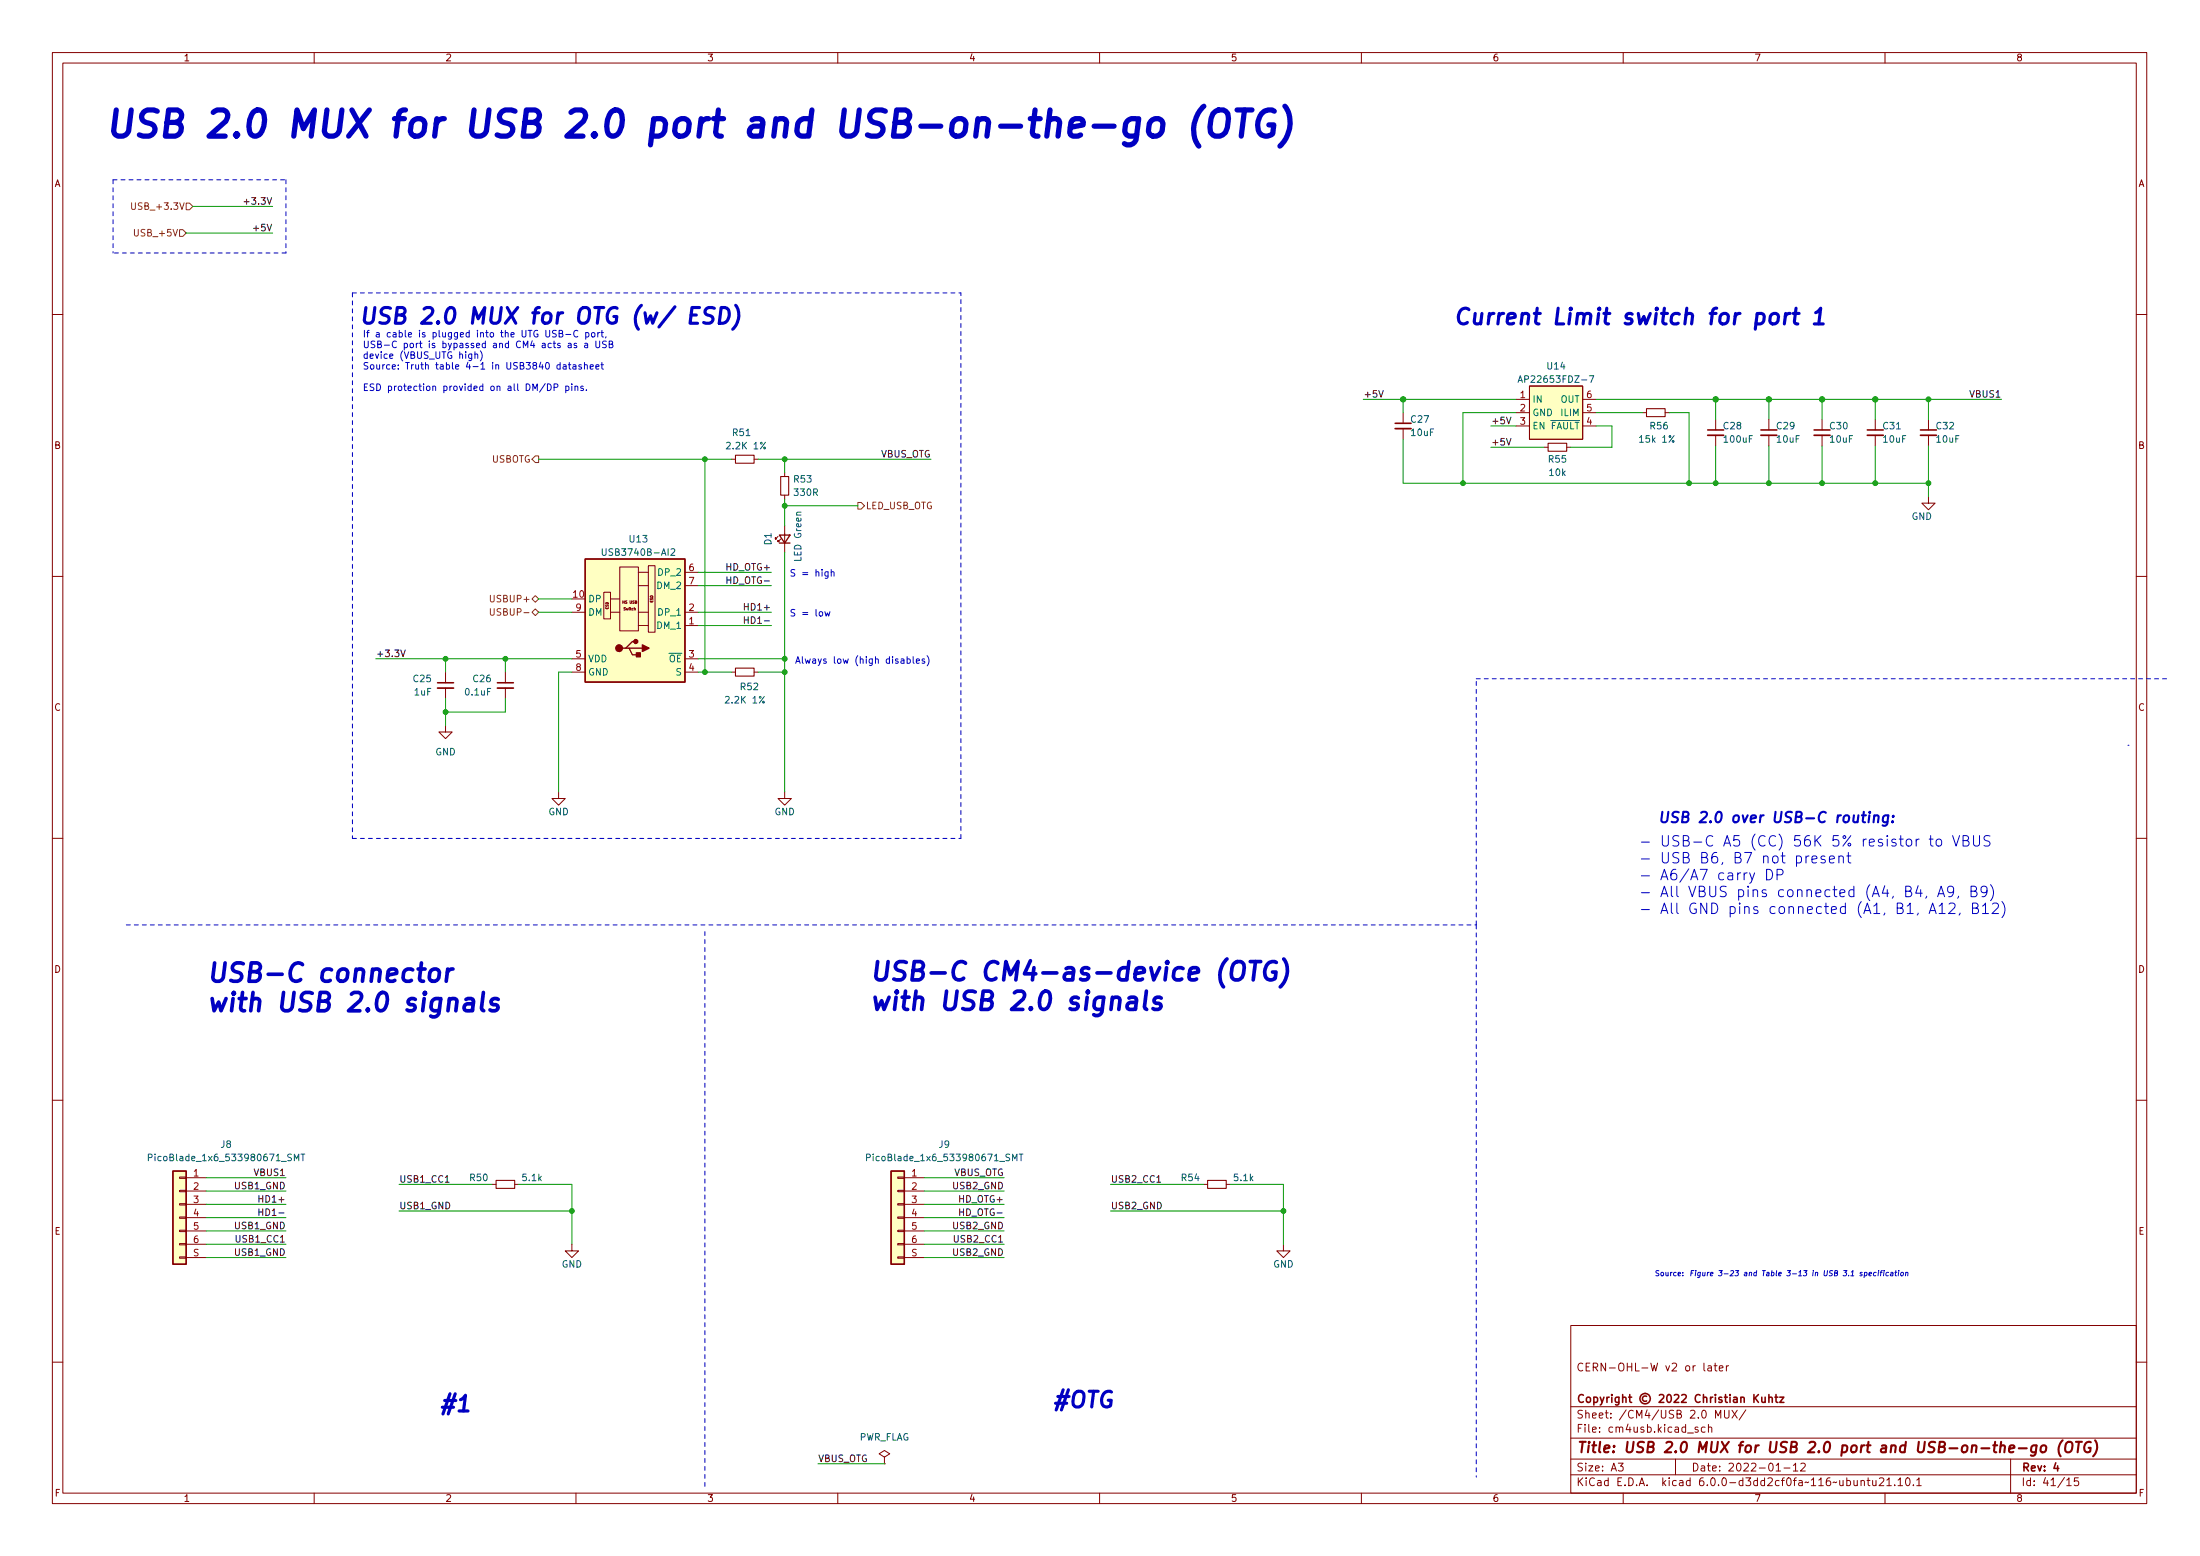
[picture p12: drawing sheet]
<svg xmlns="http://www.w3.org/2000/svg" width="420mm" height="297mm" viewBox="0 0 420 297" stroke-linecap="round" stroke-linejoin="round" font-family="sans-serif">
<g fill="none" stroke="#840000" stroke-width=".19">
<path d="M10 10h400v277h-400zM12 12h396v273h-396zM60 10v2M110 10v2M160 10v2M210 10v2M260 10v2M310 10v2M360 10v2M10 60h2M268 78.8v2M289.6 76.2h2.5"/>
<path d="M289.6 78.8h2.5M292.1 73.7h10.2v10.2h-10.2zM302.3 76.2h2.5M302.3 78.8h2.5M313.7 78.8h.8M318 78.8h.8M408 60h2M139.7 87.7h.8M144 87.7h.8M149.9 90.2v.8M149.9 94.5v.8M268 81.8v2.1"/>
<path d="M289.6 81.3h2.5M294.9 85.4h.8M299.2 85.4h.8M302.3 81.3h2.5M327.7 80v2.1M327.7 83.1v2M337.8 80v2.1M337.8 83.1v2M348 80v2.1M348 83.1v2M358.1 80v2.1M358.1 83.1v2"/>
<path d="M368.3 94.8v1.2h1.3l-1.3 1.3-1.3-1.3h1.3M368.3 80v2.1M368.3 83.1v2M10 110h2M109.2 116.9h2.6M115.3 113.1h1.3v5h-1.3zM116.6 116.9h1.8M116.6 114.3h1.8M118.4 108.2h3.5v12.2h-3.5zM121.9 116.9h1.9M121.9 119.4h1.9M121.9 111.8h1.9"/>
<path d="M121.9 109.3h1.9M123.8 108h1.3v12.7h-1.3zM130.8 116.9h2.5M130.8 119.4h2.5M130.8 111.8h2.5M130.8 109.3h2.5M148.6 102.4l-.5 .5v-.2v.2h.2M149.1 102.9l-.5 .5v-.2v.2h.2M149.9 100.4v5M408 110h2M85.1 138.5v1.2h-1.3l1.3 1.3 1.3-1.3h-1.3M85.1 128.3v2"/>
<path d="M85.1 131.4v2M96.5 128.3v2M96.5 131.4v2M109.2 125.8h2.6M109.2 128.3h2.6M130.8 125.8h2.5M130.8 128.3h2.5M139.7 128.3h.8M144 128.3h.8M106.7 151.2v1.2h1.2l-1.2 1.3-1.3-1.3h1.3M149.9 151.2v1.2h1.2l-1.2 1.3-1.3-1.3h1.3M10 160h2"/>
<path d="M408 160h2M10 210h2M408 210h2M34.3 239.9h1.3v.3h-1.3zM34.3 237.4h1.3v.3h-1.3zM34.3 234.9h1.3v.2h-1.3zM34.3 232.3h1.3v.3h-1.3zM34.3 229.8h1.3v.2h-1.3zM34.3 227.2h1.3v.3h-1.3zM34.3 224.7h1.3v.3h-1.3zM35.6 224.8h3.8M35.6 227.4h3.8"/>
<path d="M35.6 229.9h3.8M35.6 232.4h3.8M35.6 235h3.8M35.6 237.5h3.8M94 226.1h.7M98.3 226.1h.8M109.2 237.5v1.3h1.3l-1.3 1.3-1.3-1.3h1.3M171.4 239.9h1.3v.3h-1.3zM171.4 237.4h1.3v.3h-1.3zM171.4 234.9h1.3v.2h-1.3zM171.4 232.3h1.3v.3h-1.3zM171.4 229.8h1.3v.2h-1.3z"/>
<path d="M171.4 227.2h1.3v.3h-1.3zM171.4 224.7h1.3v.3h-1.3zM172.7 224.8h3.8M172.7 227.4h3.8M172.7 229.9h3.8M172.7 232.4h3.8M172.7 235h3.8M172.7 237.5h3.8M229.9 226.1h.7M234.2 226.1h.7M245.1 237.5v1.3h1.3l-1.3 1.3-1.3-1.3h1.3M35.6 240.1h3.8"/>
<path d="M172.7 240.1h3.8M300 253h108v32h-108zM10 260h2M168.9 278.2l1-.7-1-.6-1 .6 1 .7v1.2M168.9 279.4h.1M300 278.5h108M300 274.5h108M300 268.5h108M309.1 279.3h.9l-.5 .6 .4 .1v.7l-.2 .1-.6-.1M320 278.5v3M322.3 273.6h1.1M324.3 272.5l-.4-.1-.2 .2 .1 .2 .5 .2v.3h-.6"/>
<path d="M325.4 260.2v1.3l.2 .2M325.6 272.5l-.4-.1-.3 .3 .2 .6h.5M326.2 260.8h.6v.9M326.3 272.6l.2-.2 .3 .1 .1 .9M326.3 271.9v1.5M326.8 261.1h-.4a.29 .29 0 0 0-.3 .3 .29 .29 0 0 0 .3 .3l.4-.1M327.4 260.7h.5M327.6 260.2v1.3l.3 .2M327.6 270.7v-1.5l.5 1.1 .5-1.1v1.5M328.4 261.2l.7-.1-.1-.3-.4-.1-.2 .2v.7h.6M329.4 269.2v1.2l.2 .3h.3l.3-.3v-1.2M329.7 260.7v1"/>
<path d="M330.1 260.7l-.2 .1-.2 .2M330.8 269.2l1 1.5M331.8 269.2l-1 1.5M333.4 269.1l-1.3 2M342.5 279.7l.4-.4v1.5M343.9 279.5l.6-.2 .2 .2 .1 .2-1 1.1h1M384 278.5v6.5M408 260h2M60 285v2M110 285v2M160 285v2M210 285v2"/>
<path d="M260 285v2M300 281.5h108M310 285v2M339.2 280.8h.9M340.7 280.2h1.2M342.5 280.8h.9M355.4 282.8l.2-.2 .4 .1 .1 .9M355.4 282.6v1M356.6 282.6h.5M356.8 282.1v1.3l.3 .2M357.6 282.6l.1 .9 .4 .1 .2-.1M358.3 282.6v1"/>
<path d="M358.9 282.3l.6-.2 .2 .2 .1 .2-.9 1.1h.9M360 285v2M360.3 282.5l.5-.4v1.5M360.3 283.6h.9M361.9 283.5v.1M362.5 282.5l.4-.4v1.5M362.5 283.6h.9M364.1 282.2l.2-.1a.8 .8 0 0 1 .5 .8 .8 .8 0 0 1-.5 .7 .99 .99 0 0 1-.2-1.4zM365.4 283.5v.1M366.1 282.5l.4-.4v1.5M366.1 283.6h.8M394.7 282.5l.4-.4v1.5"/>
<path d="M394.7 283.6h.9M396.9 282.1h-.7l-.1 .7 .3-.1 .5 .1 .1 .2-.1 .5-.2 .1-.6-.1"/>
</g>
<g fill="none" stroke="#840000" stroke-width=".3">
<path d="M266.4 80.8h3.1M326.1 82.1h3.1M336.3 82.1h3M346.5 82.1h3M356.6 82.1h3.1M366.8 82.1h3M83.6 130.3h3M95 130.3h3M302.4 266.4a.6 .6 0 0 0-.7 0 .6 .6 0 0 0-.2 .7 .56 .56 0 0 0 .3 .5 .56 .56 0 0 0 .6 0M303.1 266.8l.4-.1 .3 .3v.4l-.3 .3-.4-.1-.1-.2zM304.4 266.8l.4-.1 .3 .3-.1 .6h-.6M304.4 266.7v1.5"/>
<path d="M305.6 266.7l.4 1M306.3 266.7l-.5 1.4-.2 .1M306.9 266.7v1M307.3 266.7l-.3 .1-.1 .2M307.8 266.2v.2M307.8 266.7v1M309.2 266.7v1.2l-.3 .3-.4-.1M309.2 266.8l-.4-.1-.3 .3 .1 .6h.6M309.9 266.9l.2-.2 .4 .1v.9M309.9 266.2v1.5M311 266.7h.6M311.3 266.2v1.3l.3 .2"/>
<path d="M314.5 266.6a.52 .52 0 0 0-.8 .4 .52 .52 0 0 0 .8 .4M316.9 266.4l.6-.2 .2 .2 .1 .2-1 1.1h1M318.5 266.3l.2-.1a.8 .8 0 0 1 .5 .8 .8 .8 0 0 1-.5 .7 1 1 0 0 1-.2-1.4zM319.8 266.4l.5-.2 .2 .2 .1 .2-.9 1.1h.9M321.2 266.4l.6-.2 .2 .2v.2l-.9 1.1h.9M324.7 266.4a.6 .6 0 0 0-.8 0 .6 .6 0 0 0-.1 .7 .56 .56 0 0 0 .2 .5 .56 .56 0 0 0 .7 0M325.3 266.9l.2-.2 .4 .1 .1 .9M325.3 266.2v1.5M326.7 266.7v1M327.1 266.7l-.3 .1-.1 .2M327.6 266.2v.2M327.6 266.7v1"/>
<path d="M328.8 266.8l-.3-.1-.2 .2v.2l.5 .2v.3h-.5M329.3 266.7h.6M329.5 266.2v1.3l.4 .2M330.4 266.2v.2M330.4 266.7v1M331.1 266.8h.6l.1 .9M331.8 267.1h-.5a.29 .29 0 0 0-.3 .3 .29 .29 0 0 0 .3 .3l.5-.1M332.5 266.9l.2-.2 .3 .1 .1 .9M332.5 266.7v1M335 266.2v1.5M335.2 266.9l.6 .8M335.8 266.2l-.8 .9"/>
<path d="M336.5 266.7v.9l.4 .1 .2-.1M337.1 266.7v1M337.8 266.9l.2-.2 .4 .1 .1 .9M337.8 266.2v1.5M339 266.7h.5M339.2 266.2v1.3l.3 .2M339.9 266.7h.8l-.8 1h.8M392.6 279.2l-.3 1.1h.9M393 279.8v1"/>
<circle cx="314.2" cy="267" r="1"/>
</g>
<path d="M383.7 276.6l1-.2v-.4h-.8l-.2 1 .2 .2 .6-.1M385.5 276.5h1.6M388.9 276a.66 .66 0 0 0-.9 .3l-.1 .6 .1 .2h.8M389 275.9l-.3 1.6a.6 .6 0 0 1-.8 .3M389.9 276.1a.52 .52 0 0 1 .5-.2 .52 .52 0 0 1 .4 .4l-.1 .6a.55 .55 0 0 1-.5 .4 .55 .55 0 0 1-.5-.4zM393.9 275a2.35 2.35 0 0 0-.4 3M394.6 275.5a.69 .69 0 0 1 1.2 0 1.47 1.47 0 0 1-.6 1.7l-.6-.1a1.49 1.49 0 0 1 0-1.6zM396.5 275.2h1.1M397 275.2l-.2 2M399.3 275.3a1.02 1.02 0 0 0-1.2 .7 1.02 1.02 0 0 0 .5 1.2l.6-.1 .1-.7h-.4M400.1 275a2.32 2.32 0 0 1-.4 3" fill="none" stroke="#840000" stroke-width=".4"/>
<path d="M266.4 81.8h3.1M326.1 83.1h3.1M336.3 83.1h3M346.5 83.1h3M356.6 83.1h3.1M366.8 83.1h3M83.6 131.4h3M95 131.4h3" fill="none" stroke="#840000" stroke-width=".33"/>
<g fill="#ffffc2" stroke="#ffffc2" stroke-width=".19">
<path d="M33 223.6h2.6v17.7h-2.6z"/>
<path d="M111.8 106.7h19v23.5h-19z"/>
<path d="M292.1 73.7h10.2v10.2h-10.2z"/>
<path d="M170.2 223.6h2.5v17.7h-2.5z"/>
</g>
<path d="M111.8 106.7h19v23.5h-19zM148.8 102.1h2.1l-1 1.6zM148.8 103.7h2.1M119.5 123.7h.6l.7 1.3h1.2M120.1 123.7h2.6M121.4 122.5h-.6l-1.3 1.2h-.6M33 223.6h2.6v17.7h-2.6zM170.2 223.6h2.5v17.7h-2.5z" fill="none" stroke="#840000" stroke-width=".25"/>
<g fill="none" stroke="#006464" stroke-width=".19">
<path d="M289.9 73l.4-1.3 .5 1.3M290 72.6h.6M303.5 71.7h.9l-.6 1.3M115 104.8v1l.3 .2h.3l.2-.2v-1M128.1 104.9l.5-.1 .3 .3-.8 .9h.8M28.3 221l.6-.1 .2-.2-.1-.3-.7-.1v1.3M56.2 221.6v-1.3l.4 .9 .5-.9v1.3M57.5 220.3h.7M57.8 220.3v1.3M165.5 221l.6-.1 .1-.2v-.3l-.7-.1v1.3M193.4 221.6v-1.3l.4 .9 .4-.9v1.3M194.6 220.3h.8"/>
<path d="M195 220.3v1.3"/>
</g>
<path d="M314.5 78h3.5v1.5h-3.5zM140.5 86.9h3.5v1.5h-3.5zM149.1 91h1.5v3.5h-1.5zM295.7 84.6h3.5v1.5h-3.5zM140.5 127.5h3.5v1.6h-3.5zM94.7 225.3h3.6v1.6h-3.6zM230.6 225.3h3.6v1.6h-3.6z" fill="none" stroke="#840000" stroke-width=".2"/>
<g fill="#840000" stroke="#840000" stroke-width=".25">
<path d="M122.7 123.1l1.3 .6-1.3 .7z"/>
<path d="M121.5 124.6h.8v.8h-.8z"/>
<circle cx="118.2" cy="123.7" r=".63"/>
<circle cx="121.4" cy="122.5" r=".38"/>
</g>
<path d="M25.1 38.7v1l.3 .3h.2l.3-.3v-1M35.6 38.8h.6l.6 .6-.6 .6h-.6zM25.7 43.8v1l.2 .3 .4-.1 .1-.2v-1M34.3 43.9h.6l.7 .6-.7 .6h-.6zM101.6 87.7l.6-.7h.7v1.3h-.7zM163.8 95.9h.7l.6 .7-.6 .6h-.7zM93.7 113.6v1.1l.2 .2h.4l.1-.2v-1.1M93.7 116.2v1l.2 .3 .4-.1 .1-.2v-1M101.6 114.3l.6-.6 .7 .6-.7 .7zM101.6 116.9l.6-.7 .7 .7-.7 .6z" fill="none" stroke="#725600" stroke-width=".19"/>
<g fill="none" stroke="#0f0f0f" stroke-width=".19">
<path d="M46.6 38.5h1M263.3 74.6l.5 1.2 .4-1.2M287.7 79.6l.4 1.3 .5-1.3M287.7 83.7l.4 1.3 .5-1.3M138.8 110.1v1.3M138.8 110.7h.8M142.2 115.2v1.3M142.2 117.7v1.3M142.2 115.8h.7M142.2 118.3h.7M76.5 124.1l.5 1.3 .4-1.3M49.5 231.4h.7"/>
<path d="M49.5 228.2v1.3M49.5 230.8v1.2M49.5 228.8h.7M85 225.7h.8M183.3 230.8v1.2M183.3 231.4h.7M220.9 225.7h.8"/>
</g>
<g fill="none" stroke="#0000c2" stroke-width=".19">
<path d="M90.1 67.6v1l-.2 .2h-.3M90.1 67.6h-.4l-.2 .2 .1 .6h.5M90.7 67.7l.2-.1h.3v.8M90.7 67.2v1.2M91.7 67a1.46 1.46 0 0 1 0 1.9M104.1 73.2l-1.1 1.7M104.5 73.3a.64 .64 0 0 1 .8 .6 .64 .64 0 0 1-.8 .7zM105.8 74l.6-.1 .1-.2v-.3l-.7-.1v1.3M106.2 63.1h-.4l-.2 .1v.3l.5 .3 .1 .3-.2 .2h-.5M106.8 63.7l.5-.1 .1-.4-.6-.1v1.2h.5l.2-.1v-.3l-.3-.2M107 69.7l-.4-.1-.2 .3 .1 .5h.5M107 69.2v1.3"/>
<path d="M107.6 69.7h.5v.8M108.1 73.8l.3-.1 .3 .3-.2 .5h-.4M108.1 73.7v1.3M108.1 69.9l-.4 .1-.2 .2 .2 .3 .4-.1M108.5 65.6h.5l.1 .8M108.5 69.6h.5M108.7 69.2v1.1l.3 .2M109.1 65.8l-.4 .1-.2 .2 .2 .3 .4-.1M109.2 73.3v.1M109.2 73.7v.9M109.4 69.7h.5l.1 .8M109.8 73.8l.2-.1 .3 .1 .1 .8"/>
<path d="M109.8 73.7v.9M110 69.9l-.4 .1-.2 .2 .2 .3 .4-.1M110.1 65.6l-.3-.1-.2 .2 .1 .2 .4 .1v.3h-.5M110.4 63.2a.6 .6 0 0 0-.9 .4 .6 .6 0 0 0 .6 .7l.3-.1M111 69.7l-.3-.1-.2 .2 .1 .2 .4 .1v.3h-.5M111.4 73.8l-.3-.1-.2 .2 .1 .2 .4 .1v.3h-.5M111.6 69.7l.2-.1 .3 .1 .1 .8M111.6 69.2v1.3M111.7 65.6h.5v.8M111.9 63.5h.3l.3 .2-.1 .6h-.5M111.9 63.5v1.3M112 74.4v.2"/>
<path d="M112.2 65.8l-.4 .1-.2 .2 .2 .3 .4-.1M112.7 70l.6-.1v-.2l-.4-.1-.2 .2 .1 .6h.5M113.1 63.5h.3l.2 .2v.4l-.2 .2h-.3l-.1-.2zM113.8 65.1v1l.2 .3h.3l.2-.3v-1M113.8 70l.6-.1-.1-.2-.3-.1-.2 .2 .1 .6h.4M114.2 63.5v.8M114.8 69.6h.5M115 63.1v1.1l.3 .1M115 69.2v1.1l.3 .2M115.7 64.3l-.1 .2M115.8 65.2l-.5-.1-.2 .2 .1 .4 .5 .2v.4l-.1 .1-.5-.1M116.3 65.7h.6v-.5l-.6-.1v1.3h.5l.2-.1 .1-.3-.3-.3"/>
<path d="M157.5 116.8l.3 .8 .2-.6 .3 .6 .2-.8M158.1 109.1v1.1l-.2 .2h-.3M158.1 109.2l-.3-.1-.3 .3 .2 .5h.4M158.7 109.3l.2-.2 .3 .1 .1 .8M158.7 108.7v1.3M173.2 125.8h.4l.3 .2-.2 .6h-.5M173.2 125.4v1.2M174.4 125.4v1l.2 .2M175 126.2l.6-.1-.1-.3h-.3l-.2 .2 .1 .6h.4M176.6 125.8h-.3l-.2 .2 .1 .1 .4 .2v.3h-.5M177.1 125.2a1.46 1.46 0 0 1 0 1.9M368.7 159.5v1.7l.1 .2 .4 .1"/>
<path d="M372.9 159.5l.7 2 .6-2M376.9 159.5v1.6l.4 .4 .6-.1 .2-.3v-1.6M380.1 159.6h-1a.48 .48 0 0 0-.2 .5 .48 .48 0 0 0 .4 .4 .73 .73 0 0 1 .8 .4l-.1 .4-.3 .2-.8-.1M335.1 166.6l-.7 1.8-.3 .2M337.4 166a1.05 1.05 0 0 1 1.1 .6 1.05 1.05 0 0 1-.4 1.3l-.7 .1zM339.4 167h.7a.54 .54 0 0 0 .4-.5 .54 .54 0 0 0-.4-.5h-.7v2M345.5 163.4l-.4 .1-.2 .3M346.1 164.1l.9-.2-.1-.4-.6-.1-.2 .3v.9h.8M348.5 163.5l-.4-.1-.3 .3 .1 .3 .6 .2v.4h-.7M349.4 164.1l.9-.2-.1-.4-.5-.1-.3 .3 .1 .9h.7M351.2 163.6a.5 .5 0 0 1 .9 .1v1M351.2 163.4v1.3"/>
<path d="M352.7 163.4h.8M353 162.7v1.8l.1 .1 .4 .1M368 171.1l-.2 .4M368.4 174.4l.7-2 .7 2M368.4 160.2h.8M368.6 173.8h1M370 160.3a.54 .54 0 0 1 .8 .3v.5a.54 .54 0 0 1-.5 .4 .54 .54 0 0 1-.5-.4v-.5zM370.1 171.2l.6-2 .7 2M370.2 170.6h1M370.3 173l.6-.6v2M370.3 174.4h1.2M372.2 172.6l.3-.2 .7 .1a.54 .54 0 0 1 .1 .8l-1.2 1.1h1.3"/>
<path d="M373.1 170l-.4 .4h-.4l-.3-.4v-.4l.1-.3 .6-.1 .3 .2a1.32 1.32 0 0 1-.5 1.8h-.4M374.1 171.1l-.2 .4M374.3 174.3l-.2 .4M374.9 160.5l.9-.1a.48 .48 0 0 0 .2-.5 .48 .48 0 0 0-.4-.4h-.7v2h.8a.53 .53 0 0 0 .4-.5 .53 .53 0 0 0-.5-.5M376.4 170.1l.9-.1a.48 .48 0 0 0 .2-.5 .48 .48 0 0 0-.4-.3h-.7v2h.8a.53 .53 0 0 0 .4-.6 .53 .53 0 0 0-.5-.5M376.7 173.3h.9a.48 .48 0 0 0 .2-.5 .48 .48 0 0 0-.4-.4h-.7v2h.8a.53 .53 0 0 0 .4-.6 .53 .53 0 0 0-.5-.5M378.6 173l.6-.6v2M378.6 174.4h1.2M379.5 170l-.4 .4h-.4l-.4-.4v-.4l.2-.3 .6-.1 .3 .2a1.32 1.32 0 0 1-.5 1.8h-.4M380.1 168.9a2.29 2.29 0 0 1 0 3M380.5 172.6l.3-.2 .7 .1a.54 .54 0 0 1 .1 .8l-1.2 1.1h1.3M382.3 172.1a2.29 2.29 0 0 1 0 3.1"/>
<path d="M321.4 243.5v.1M321.4 242.9v.1M355.6 242.9h-.2l-.2 .2 .4 .2v.2h-.4M356.1 242.9h.4v.5l-.2 .2-.3-.1M356.1 242.9l-.1 1M356.9 243.2l.5-.1v-.2h-.4l-.1 .5 .1 .2 .3-.1M358.3 242.9h-.3l-.2 .2 .1 .4h.3M358.7 242.9v.7M358.8 242.6h.1M359.1 242.9h.4M359.5 242.6l-.3 .1-.1 .9M359.8 242.9l-.1 .7"/>
<path d="M359.8 242.6h.1M360.7 242.9h-.3l-.2 .2v.4h.4M361.1 242.9h.4v.7M361.5 243.1l-.4 .1-.1 .2 .1 .2 .4-.1M361.9 242.9h.4M362.1 242.6l-.1 .8 .2 .2M362.6 242.9l-.1 .7M362.6 242.6h.1M363.1 243h.4l-.1 .5h-.4zM364 243l.4-.1-.1 .7M364 242.9l-.1 .7"/>
</g>
<g fill="none" stroke="#0000c2" stroke-width=".6">
<path d="M69.9 58.7l-.3 2.4 .2 .5a.99 .99 0 0 0 1.5-.5l.3-2.4M74.6 58.9a1.27 1.27 0 0 0-1.6 .1 .67 .67 0 0 0 .3 1.1l.5 .2a.73 .73 0 0 1 .5 .8 .73 .73 0 0 1-.7 .6l-1.1-.1M341 59.8l-.2 2M341.9 59.8a.89 .89 0 0 0-.9 .6M342.5 59.8h1.1M343 58.8l-.3 2.6 .1 .3 .5 .1M346.8 59.7l.9-.9-.4 3M75.7 60.1h1a.74 .74 0 0 0 .7-.6 .74 .74 0 0 0-.5-.8h-1l-.4 3h1.1a.8 .8 0 0 0 .7-.8 .8 .8 0 0 0-.6-.8M338.3 60.1a.78 .78 0 0 1 .8-.3 .78 .78 0 0 1 .6 .6l-.1 .9a.82 .82 0 0 1-.8 .5 .82 .82 0 0 1-.8-.5l.1-.9zM346.5 61.8h1.7M84.5 268.6h2.1M84.9 267.4h2.2"/>
<path d="M85.9 266.1l-1.3 3.8"/>
</g>
<g fill="none" stroke="#0000c2" stroke-width=".7">
<path d="M82.3 185.3a.9 .9 0 0 1 .9-.3 .9 .9 0 0 1 .7 .7l-.1 1a.96 .96 0 0 1-.9 .6 .96 .96 0 0 1-.9-.6l.1-1zM85.5 185l-.3 2.3M86.5 185a1.03 1.03 0 0 0-1.1 .7M89 190.8l.3-.2h.7l.3 .2 .1 .3-.2 1.9M90.4 191.5l-.3 .1h-.9a.7 .7 0 0 0-.6 .6 .7 .7 0 0 0 .5 .8h.8l.3-.2M92.3 189.5l-.4 3 .2 .3 .3 .2M95.2 190.8a.85 .85 0 0 0-1.4 .5l.1 .3 .3 .2h.5l.3 .2 .1 .3-.2 .5-.3 .2h-.7l-.3-.2M215.6 190.5l.4-.1h.6l.3 .1 .2 .4-.3 1.8M217 191.2l-.3 .2h-.9a.7 .7 0 0 0-.5 .6 .7 .7 0 0 0 .4 .7h.8l.4-.2M218.9 189.2l-.3 3 .1 .3 .3 .2M221.8 190.5a.85 .85 0 0 0-1.4 .5l.1 .4 1.1 .3 .1 .5-.2 .3-.3 .2h-.7l-.3-.2M234.3 183.1a4.1 4.1 0 0 0-.6 5.3"/>
<path d="M235.5 184.1a1.21 1.21 0 0 1 2 0 2.91 2.91 0 0 1-.6 2.8l-.4 .2h-.7l-.6-.5v-.7l.1-1.2zM238.8 183.6h2M239.8 183.6l-.5 3.5M243.8 183.7a1.5 1.5 0 0 0-2.2 1.4 1.33 1.33 0 0 0 .2 1.5 1.33 1.33 0 0 0 1.6 .3l.1-.2 .2-1.1h-.7M245.2 183.1a4.1 4.1 0 0 1-.7 5.3"/>
</g>
<path d="M22.2 21l-.5 4 .4 .8a1.65 1.65 0 0 0 2.5-.8l.5-4M30 21.2a2.12 2.12 0 0 0-2.6 .3 1.11 1.11 0 0 0 .5 1.9l.9 .2a1.22 1.22 0 0 1 .8 1.3 1.22 1.22 0 0 1-1.1 1.1h-1.2l-.7-.2M31.9 23.4h1.7a1.23 1.23 0 0 0 1.1-1.1 1.23 1.23 0 0 0-.8-1.3h-1.7l-.6 5h1.9a1.44 1.44 0 0 0 .8-2.4l-.7-.2M40.7 21.5l.8-.5h1.2a1.11 1.11 0 0 1 .8 1.4l-.4 .7-3.2 2.9h3.1M45.2 25.5l.2 .3-.2 .2-.3-.2 .3-.3v.5M48.3 21.5a1.14 1.14 0 0 1 1.2-.5 1.14 1.14 0 0 1 .9 .9 4.2 4.2 0 0 1-.9 3.9 1.1 1.1 0 0 1-1.8-.8 4.5 4.5 0 0 1 .6-3.5zM56.1 26l.6-5 1.2 3.6 2.2-3.6-.7 5" fill="none" stroke="#0000c2" stroke-width="1"/>
<path d="M355.6 155.6h.8M356 155l-.3 1.7 .1 .2 .4 .1M357 155.6l-.1 1.4M357.1 155v.2M357.9 155.8a.49 .49 0 0 1 .9 .1l-.1 1.1M358 155.6l-.2 1.4M360.6 155.7a.66 .66 0 0 0-1 .3v.6l.1 .3h.8M360.6 155.6l-.2 1.7a.6 .6 0 0 1-.9 .2M361.4 156.8l.1 .1-.1 .1v-.2v.2M361.6 155.7v.2" fill="none" stroke="#0000c2" stroke-width=".4"/>
<g fill="none" stroke="#0000c2" stroke-width=".19" stroke-dasharray=".8 .8">
<path d="M21.6 34.3h33M21.6 34.3v14M54.6 34.3v14M54.6 48.3h-33M67.3 55.9v104.2M67.3 55.9h116.2M281.9 129.6h132.1M406.4 142.3h.1M24.1 176.6h257.8M67.3 160.1h116.2M134.6 177.8v106.7M183.5 160.1v-104.2"/>
<path d="M281.9 176.6v-47M281.9 176.6v105.4"/>
</g>
<g fill="none" stroke="#009600" stroke-width=".19">
<path d="M36.8 39.4h15.3M35.6 44.5h16.5M260.3 76.2h29.3M268 76.2v2.6M289.6 78.8h-10.2v13.4M304.8 76.2h77.5M304.8 78.8h8.9M318.8 78.8h3.8v13.4M327.7 76.2v3.8M337.8 76.2v3.8M348 76.2v3.8M358.1 76.2v3.8"/>
<path d="M368.3 76.2v3.8M102.9 87.7h36.8M134.6 87.7v40.6M144.8 87.7h33M149.9 87.7v2.5M149.9 95.3v5.1M149.9 96.6h13.9M268 83.9v8.3h100.3M284.7 81.3h4.9M284.7 85.4h10.2M304.8 81.3h3v4.1h-7.8M327.7 85.1v7.1"/>
<path d="M337.8 85.1v7.1M348 85.1v7.1M358.1 85.1v7.1M368.3 85.1v9.7M102.9 116.9h6.3M102.9 114.3h6.3M133.3 111.8h14M133.3 116.9h14M133.3 109.3h14M133.3 119.4h14M149.9 105.4v45.8M71.8 125.8h37.4"/>
<path d="M85.1 125.8v2.5M85.1 133.4v5.1M96.5 133.4v2.5h-11.4M96.5 125.8v2.5M109.2 128.3h-2.5v22.9M133.3 128.3h6.4M133.3 125.8h16.6M144.8 128.3h5.1M39.4 227.4h15.2M39.4 237.5h15.2M39.4 235h15.2M39.4 232.4h15.2"/>
<path d="M39.4 224.8h15.2M39.4 229.9h15.2M76.2 226.1h17.8M76.2 231.2h33M99.1 226.1h10.1v11.4M176.5 227.4h15.3M176.5 237.5h15.3M176.5 235h15.3M176.5 232.4h15.3M176.5 224.8h15.3M176.5 229.9h15.3M212.1 226.1h17.8"/>
<path d="M212.1 231.2h33M234.9 226.1h10.2v11.4M39.4 240.1h15.2M176.5 240.1h15.3M156.2 279.4h12.7"/>
</g>
<g fill="#009600" stroke="#009600" stroke-width=".19">
<circle cx="149.9" cy="96.6" r=".46"/>
<circle cx="134.6" cy="87.7" r=".46"/>
<circle cx="149.9" cy="87.7" r=".46"/>
<circle cx="96.5" cy="125.8" r=".46"/>
<circle cx="85.1" cy="135.9" r=".46"/>
<circle cx="85.1" cy="125.8" r=".46"/>
<circle cx="245.1" cy="231.2" r=".46"/>
<circle cx="134.6" cy="128.3" r=".46"/>
<circle cx="279.4" cy="92.2" r=".46"/>
<circle cx="268" cy="76.2" r=".51"/>
<circle cx="149.9" cy="128.3" r=".46"/>
<circle cx="149.9" cy="125.8" r=".46"/>
<circle cx="337.8" cy="76.2" r=".51"/>
<circle cx="348" cy="76.2" r=".51"/>
<circle cx="327.7" cy="76.2" r=".51"/>
<circle cx="358.1" cy="76.2" r=".51"/>
<circle cx="348" cy="92.2" r=".46"/>
<circle cx="358.1" cy="92.2" r=".46"/>
<circle cx="337.8" cy="92.2" r=".46"/>
<circle cx="322.6" cy="92.2" r=".46"/>
<circle cx="327.7" cy="92.2" r=".46"/>
<circle cx="368.3" cy="76.2" r=".46"/>
<circle cx="368.3" cy="92.2" r=".46"/>
<circle cx="109.2" cy="231.2" r=".46"/>
</g>
<text font-size="7" fill="#0000c2" x="63.2" y="26.2">USB 2.0 MUX for USB 2.0 port and USB-on-the-go (OTG)</text>
<g font-size="4.9" fill="#0000c2">
<text x="39.2" y="187.5">USB-C connector</text>
<text x="165.9" y="187.2">USB-C CM4-as-device (OTG)</text>
<text x="39.2" y="193.1">with USB 2.0 signals</text>
<text x="165.9" y="192.9">with USB 2.0 signals</text>
</g>
<g font-size="4.2" fill="#0000c2">
<text x="81.3" y="61.9">USB 2.0 MUX for OTG (w/ ESD)</text>
<text x="277.4" y="62">Current Limit switch for port 1</text>
<text x="86.3" y="269.5">#1</text>
<text x="202.2" y="268.7">#OTG</text>
</g>
<g font-size="2.8" fill="#0000c2">
<text x="312.9" y="161.6">- USB-C A5 (CC) 56K 5% resistor to VBUS</text>
<text x="316.5" y="157.1">USB 2.0 over USB-C routing:</text>
<text x="312.9" y="164.8">- USB B6, B7 not present</text>
<text x="312.9" y="168.1">- A6/A7 carry DP</text>
<text x="312.9" y="171.3">- All VBUS pins connected (A4, B4, A9, B9)</text>
<text x="312.9" y="174.5">- All GND pins connected (A1, B1, A12, B12)</text>
</g>
<text font-size="2.8" fill="#840000" x="301" y="277.3">Title: USB 2.0 MUX for USB 2.0 port and USB-on-the-go (OTG)</text>
<g font-size="2.1" fill="#840000">
<text x="301" y="261.8">CERN-OHL-W v2 or later</text>
<text x="301" y="273.5">File: cm4usb.kicad_sch</text>
<text x="301" y="270.8">Sheet: /CM4/USB 2.0 MUX/</text>
<text x="301" y="280.9">Size: A3</text>
<text x="323" y="280.9">Date: 2022-01-12</text>
<text x="386" y="280.9">Rev: 4</text>
<text x="301" y="283.7">KiCad E.D.A. kicad 6.0.0-d3dd2cf0fa~116~ubuntu21.10.1</text>
<text x="386" y="283.7">Id: 41/15</text>
</g>
<g font-size="1.8" fill="#840000">
<text x="35" y="11.7">1</text>
<text x="85" y="11.7">2</text>
<text x="135" y="11.7">3</text>
<text x="185" y="11.7">4</text>
<text x="235" y="11.7">5</text>
<text x="285" y="11.7">6</text>
<text x="335" y="11.7">7</text>
<text x="385" y="11.7">8</text>
<text x="10.3" y="35.7">A</text>
<text x="408.3" y="35.7">A</text>
<text x="10.3" y="85.7">B</text>
<text x="408.3" y="85.7">B</text>
<text x="10.3" y="135.7">C</text>
<text x="408.3" y="135.7">C</text>
<text x="10.3" y="185.7">D</text>
<text x="408.3" y="185.7">D</text>
<text x="10.4" y="235.7">E</text>
<text x="408.4" y="235.7">E</text>
<text x="10.4" y="285.7">F</text>
<text x="35" y="286.7">1</text>
<text x="85" y="286.7">2</text>
<text x="135" y="286.7">3</text>
<text x="185" y="286.7">4</text>
<text x="235" y="286.7">5</text>
<text x="285" y="286.7">6</text>
<text x="335" y="286.7">7</text>
<text x="385" y="286.7">8</text>
<text x="408.4" y="285.7">F</text>
</g>
<g font-size="1.8" fill="#725600">
<text x="26" y="40">USB_+3.3V</text>
<text x="26.2" y="45.1">USB_+5V</text>
<text x="93.8" y="88.3">USBOTG</text>
<text x="165.3" y="97.2">LED_USB_OTG</text>
<text x="94.2" y="115">USBUP+</text>
<text x="94.6" y="117.5">USBUP-</text>
</g>
<g font-size="1.8" fill="#0f0f0f">
<text x="47.4" y="39.1">+3.3V</text>
<text x="48.9" y="44.1">+5V</text>
<text x="260.3" y="75.9">+5V</text>
<text x="376.4" y="75.9">VBUS1</text>
<text x="284.7" y="81">+5V</text>
<text x="168.1" y="87.3">VBUS_OTG</text>
<text x="284.7" y="85">+5V</text>
<text x="138.9" y="108.9">HD_OTG+</text>
<text x="139.4" y="111.4">HD_OTG-</text>
<text x="142.7" y="116.5">HD1+</text>
<text x="143.2" y="119.1">HD1-</text>
<text x="71.8" y="125.4">+3.3V</text>
<text x="45" y="227">USB1_GND</text>
<text x="48.7" y="224.5">VBUS1</text>
<text x="76.2" y="225.7">USB1_CC1</text>
<text x="182" y="224.5">VBUS_OTG</text>
<text x="182.1" y="227">USB2_GND</text>
<text x="212.1" y="225.7">USB2_CC1</text>
<text x="50" y="229.6">HD1+</text>
<text x="50.5" y="232.1">HD1-</text>
<text x="76.2" y="230.8">USB1_GND</text>
<text x="183.4" y="229.6">HD_OTG+</text>
<text x="183.8" y="232.1">HD_OTG-</text>
<text x="212.1" y="230.8">USB2_GND</text>
<text x="45" y="239.7">USB1_GND</text>
<text x="45" y="234.6">USB1_GND</text>
<text x="45.4" y="237.2">USB1_CC1</text>
<text x="182.1" y="234.6">USB2_GND</text>
<text x="182.1" y="239.7">USB2_GND</text>
<text x="182.5" y="237.2">USB2_CC1</text>
<text x="156.2" y="279.1">VBUS_OTG</text>
</g>
<g font-size="1.8" fill="#0000c2">
<text x="69.2" y="64.4">If a cable is plugged into the UTG USB-C port,</text>
<text x="69.2" y="66.4">USB-C port is bypassed and CM4 acts as a USB</text>
<text x="69.2" y="68.5">device (VBUS_UTG high)</text>
<text x="69.2" y="70.5">Source: Truth table 4-1 in USB3840 datasheet</text>
<text x="69.2" y="74.6">ESD protection provided on all DM/DP pins.</text>
<text x="150.7" y="110.1">S = high</text>
<text x="150.7" y="117.7">S = low</text>
<text x="151.8" y="126.7">Always low (high disables)</text>
</g>
<g font-size="1.8" fill="#006464">
<text x="295.6" y="70.5">U14</text>
<text x="291" y="73.1">AP22653FDZ-7</text>
<text x="292.6" y="76.9">IN</text>
<text x="298" y="76.9">OUT</text>
<text x="140" y="83.2">R51</text>
<text x="269.5" y="80.7">C27</text>
<text x="269.6" y="83.2">10uF</text>
<text x="292.6" y="79.4">GND</text>
<text x="292.6" y="82">EN~{FAULT}</text>
<text x="298.2" y="79.4">ILIM</text>
<text x="315.2" y="82">R56</text>
<text x="329.2" y="82">C28</text>
<text x="339.4" y="82">C29</text>
<text x="349.6" y="82">C30</text>
<text x="359.7" y="82">C31</text>
<text x="369.9" y="82">C32</text>
<text x="139.1" y="85.8">2.2K 1%</text>
<text x="295.8" y="88.3">R55</text>
<text x="313.4" y="84.5">15k 1%</text>
<text x="329.4" y="84.5">100uF</text>
<text x="339.4" y="84.5">10uF</text>
<text x="349.6" y="84.5">10uF</text>
<text x="359.8" y="84.5">10uF</text>
<text x="369.9" y="84.5">10uF</text>
<text x="151.7" y="92.1">R53</text>
<text x="151.8" y="94.7">330R</text>
<text x="296" y="90.8">10k</text>
<text x="365.1" y="99.2">GND</text>
<text x="115.8" y="106.1">USB3740B-AI2</text>
<text x="120.3" y="103.5">U13</text>
<text x="147.3" y="104" transform="rotate(-90 147.3 104)">D1</text>
<text x="153" y="106.9" transform="rotate(-90 153 106.9)">LED Green</text>
<text x="125.6" y="112.4">DM_2</text>
<text x="125.9" y="109.9">DP_2</text>
<text x="112.3" y="115">DP</text>
<text x="112.3" y="117.5">DM</text>
<text x="125.9" y="117.5">DP_1</text>
<text x="125.6" y="120.1">DM_1</text>
<text x="79" y="130.2">C25</text>
<text x="90.4" y="130.2">C26</text>
<text x="112.3" y="126.4">VDD</text>
<text x="112.3" y="128.9">GND</text>
<text x="126.4" y="126.4">~{OE}</text>
<text x="129.1" y="128.9">S</text>
<text x="141.5" y="131.7">R52</text>
<text x="79.2" y="132.8">1uF</text>
<text x="89" y="132.8">0.1uF</text>
<text x="138.9" y="134.3">2.2K 1%</text>
<text x="83.1" y="144.2">GND</text>
<text x="104.7" y="155.6">GND</text>
<text x="147.9" y="155.6">GND</text>
<text x="29.7" y="221.7">PicoBlade_1x6_533980671_SMT</text>
<text x="42.2" y="219.1">J8</text>
<text x="166.8" y="221.7">PicoBlade_1x6_533980671_SMT</text>
<text x="179.4" y="219.1">J9</text>
<text x="89.8" y="225.5">R50</text>
<text x="99.9" y="225.5">5.1k</text>
<text x="225.7" y="225.5">R54</text>
<text x="235.8" y="225.5">5.1k</text>
<text x="107.3" y="242">GND</text>
<text x="243.1" y="242">GND</text>
<text x="163.9" y="275">PWR_FLAG</text>
</g>
<g font-size="1.8" fill="#a90000">
<text x="290.3" y="76">1</text>
<text x="303" y="76">6</text>
<text x="290.3" y="78.5">2</text>
<text x="290.3" y="81.1">3</text>
<text x="303" y="81.1">4</text>
<text x="303" y="78.5">5</text>
<text x="131.6" y="109">6</text>
<text x="131.6" y="111.5">7</text>
<text x="109.5" y="114.1">10</text>
<text x="110" y="116.6">9</text>
<text x="131.6" y="119.2">1</text>
<text x="131.6" y="116.6">2</text>
<text x="110" y="125.5">5</text>
<text x="131.6" y="125.5">3</text>
<text x="110" y="128.1">8</text>
<text x="131.6" y="128.1">4</text>
<text x="37" y="224.6">1</text>
<text x="37" y="227.1">2</text>
<text x="174.1" y="224.6">1</text>
<text x="174.1" y="227.1">2</text>
<text x="37" y="229.7">3</text>
<text x="37" y="232.2">4</text>
<text x="174.1" y="229.7">3</text>
<text x="174.1" y="232.2">4</text>
<text x="36.9" y="239.8">S</text>
<text x="37" y="234.7">5</text>
<text x="37" y="237.3">6</text>
<text x="174" y="239.8">S</text>
<text x="174.1" y="234.7">5</text>
<text x="174.1" y="237.3">6</text>
</g>
<g font-size="1.4" fill="#0000c2">
<text x="316" y="243.6">Source:</text>
<text x="322.6" y="243.6">Figure 3-23 and Table 3-13 in USB 3.1 specification</text>
</g>
<g font-size=".7" fill="#840000">
<text x="116.2" y="116.3" transform="rotate(-90 116.2 116.3)">ESD</text>
<text x="119" y="115.2">HS USB</text>
<text x="119.1" y="116.5">Switch</text>
<text x="124.7" y="115.1" transform="rotate(-90 124.7 115.1)">ESD</text>
</g>
</svg>
